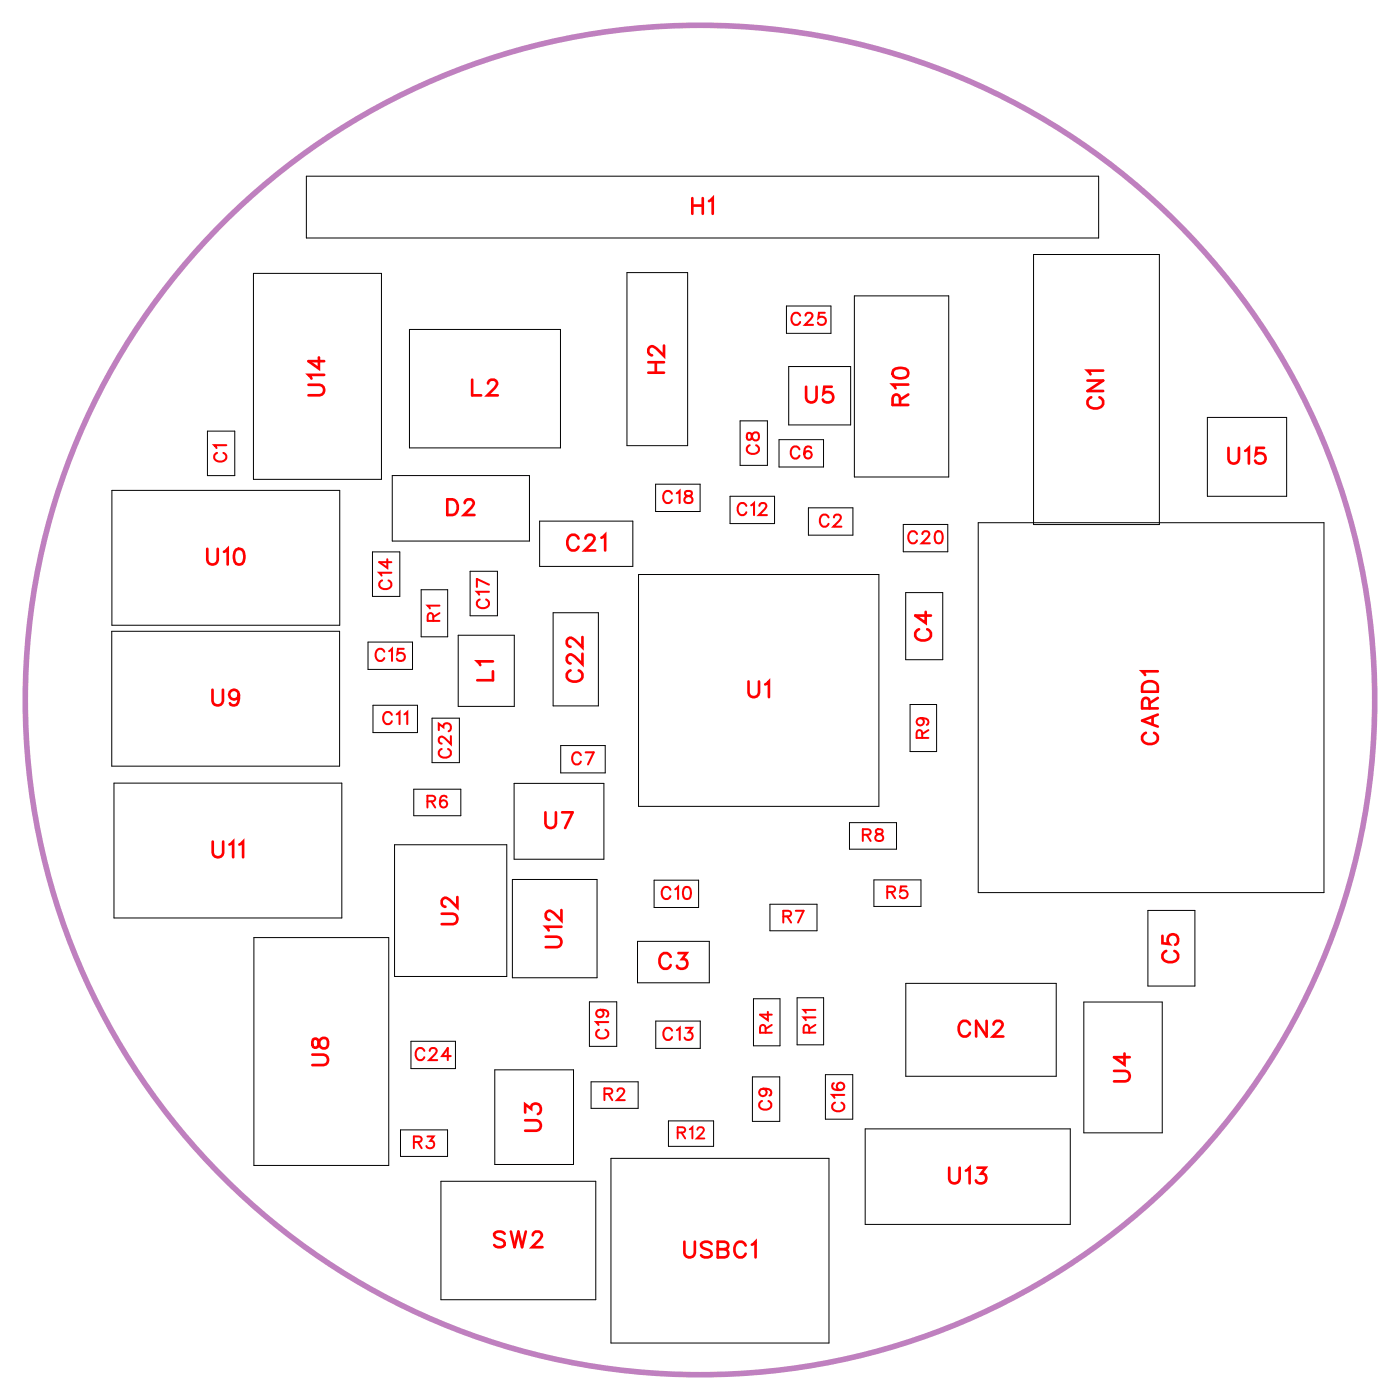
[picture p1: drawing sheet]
<svg xmlns="http://www.w3.org/2000/svg" width="63mm" height="63mm" viewBox="0 0 63 63" stroke-linecap="round" stroke-linejoin="round" font-family="sans-serif">
<circle cx="31.6" cy="31.6" r="30.5" fill="none" stroke="#bf80bf" stroke-width=".25"/>
<g fill="none" stroke="#000" stroke-width=".05">
<path d="M9.4 19.5h1.2v2h-1.2zM11.5 12.4h5.7v9.3h-5.7zM13.8 8h35.9v2.8h-35.9zM18.5 14.9h6.8v5.3h-6.8zM28.3 12.3h2.8v7.8h-2.8zM33.5 19h1.2v2h-1.2zM35.2 19.9h2v1.2h-2zM35.6 13.8h2v1.3h-2zM35.7 16.6h2.8v2.6h-2.8zM38.6 13.4h4.3v8.2h-4.3zM46.7 11.5h5.7v12.2h-5.7zM54.6 18.9h3.6v3.5h-3.6z"/>
<path d="M5.1 28.5h10.3v6.1h-10.3zM5.1 22.2h10.3v6.1h-10.3zM5.2 35.4h10.3v6.1h-10.3zM16.6 29h2v1.3h-2zM16.8 24.9h1.3v2.1h-1.3zM16.9 31.9h2v1.2h-2zM17.7 21.5h6.2v3h-6.2zM17.8 38.2h5.1v5.9h-5.1zM18.7 35.7h2.1v1.2h-2.1zM19 26.7h1.2v2.1h-1.2zM19.5 32.5h1.3v2h-1.3zM20.7 28.7h2.5v3.2h-2.5z"/>
<path d="M21.3 25.8h1.2v2h-1.2zM23.2 39.8h3.8v4.4h-3.8zM23.2 35.4h4.1v3.4h-4.1zM24.4 23.6h4.2v2h-4.2zM25 27.7h2v4.2h-2zM25.3 33.7h2.1v1.2h-2.1zM28.9 26h10.8v10.5h-10.8zM29.6 39.8h2v1.2h-2zM29.6 21.9h2v1.2h-2zM33 22.4h2v1.3h-2zM36.5 23h2.1v1.2h-2.1zM38.4 37.2h2.1v1.2h-2.1z"/>
<path d="M39.5 39.8h2.1v1.2h-2.1zM40.8 23.7h2v1.2h-2zM40.9 26.8h1.7v3h-1.7zM41.1 31.8h1.2v2.2h-1.2zM44.2 23.6h15.6v16.7h-15.6zM11.5 42.4h6.1v10.3h-6.1zM18.1 51.1h2.1v1.2h-2.1zM18.6 47.1h2v1.2h-2zM19.9 53.4h7v5.4h-7zM22.4 48.4h3.5v4.2h-3.5zM26.6 45.3h1.3v2h-1.3zM26.7 48.9h2.1v1.2h-2.1z"/>
<path d="M27.6 52.4h9.9v8.3h-9.9zM28.8 42.6h3.3v1.8h-3.3zM29.6 46.2h2.1v1.2h-2.1zM30.2 50.7h2.1v1.1h-2.1zM34 48.7h1.2v2h-1.2zM34.1 45.1h1.2v2.2h-1.2zM34.8 40.9h2.1v1.2h-2.1zM36 45.1h1.2v2.1h-1.2zM37.3 48.6h1.2v2h-1.2zM39.1 51h9.3v4.3h-9.3zM40.9 44.5h6.8v4.2h-6.8zM49 45.3h3.5v5.9h-3.5z"/>
<path d="M51.9 41.2h2.1v3.4h-2.1z"/>
</g>
<g fill="none" stroke="#f00" stroke-width=".09">
<path d="M33.8 19.6v.3h.1a.23 .23 0 0 1 .1-.3 .23 .23 0 0 1 .3 0v.3a.23 .23 0 0 1-.3 0 .23 .23 0 0 1-.1-.3zM36.2 14.3a.2 .2 0 0 0-.3-.2 .2 .2 0 0 0-.1 .2v.2a.2 .2 0 0 0 .1 .2 .2 .2 0 0 0 .3-.1M36.4 14.3l.1-.2 .2 .1-.3 .5h.4M37.3 14.1h-.3v.3a.19 .19 0 0 1 .3 0 .19 .19 0 0 1 0 .3 .19 .19 0 0 1-.3-.1M9.8 20.5a.2 .2 0 0 0-.1 .2 .2 .2 0 0 0 .2 .2h.1a.2 .2 0 0 0 .2-.2 .2 .2 0 0 0-.1-.2M10.2 20.1h-.5l.1 .2M17.3 26.2a.2 .2 0 0 0-.2 .3 .2 .2 0 0 0 .3 .1h.1a.2 .2 0 0 0 .2-.1 .2 .2 0 0 0-.1-.3M17.4 29.5a.2 .2 0 0 0-.3-.2 .2 .2 0 0 0-.1 .2v.2a.2 .2 0 0 0 .1 .2 .2 .2 0 0 0 .3-.2M17.5 25.3v.4l-.4-.3h.6M17.6 29.4l.1-.1v.6M17.7 25.9h-.6l.1 .1M17.7 32.3a.2 .2 0 0 0-.2-.1 .2 .2 0 0 0-.2 .2v.1a.2 .2 0 0 0 .2 .2 .2 .2 0 0 0 .2-.1"/>
<path d="M17.9 32.3l.2-.1v.5M18.3 29.3h-.3v.3a.19 .19 0 0 1 .3 0 .19 .19 0 0 1-.1 .2 .19 .19 0 0 1-.3 0M18.3 32.3l.1-.1v.5M19.3 36.2h.3v-.2h-.3v.5M19.5 36.2l.2 .3M19.6 28.1v-.3l-.2-.1-.1 .4h.6M19.8 33v-.3l.2 .2a.18 .18 0 0 1 .3-.2 .2 .2 0 0 1 0 .4M19.9 27.4h-.6l.1 .1M19.9 27.7l-.3 .2M20 33.9a.2 .2 0 0 0-.2 .2 .2 .2 0 0 0 .2 .1h.2a.2 .2 0 0 0 .2-.1 .2 .2 0 0 0-.1-.2M20.2 36a.23 .23 0 0 0-.3 .2 .23 .23 0 0 0 .3 .2 .17 .17 0 0 0-.1-.2 .17 .17 0 0 0-.2 .1M20.4 33.3v.3l-.5-.3-.1 .2 .2 .1"/>
<path d="M21.7 27.1a.2 .2 0 0 0-.1 .2 .2 .2 0 0 0 .2 .2h.1a.2 .2 0 0 0 .2-.2 .2 .2 0 0 0-.1-.2M22.1 26.8h-.5l.1 .1M22.1 26.4l-.5-.2v.3M26.3 34.1a.2 .2 0 0 0-.3-.1 .2 .2 0 0 0-.1 .2v.1a.2 .2 0 0 0 .1 .3 .2 .2 0 0 0 .3-.2M26.5 34h.3l-.2 .6M30.4 22.3a.2 .2 0 0 0-.3-.1 .2 .2 0 0 0-.1 .2v.1a.2 .2 0 0 0 .1 .2 .2 .2 0 0 0 .3-.1M30.6 22.3l.1-.1v.5M31 22.2v.2a.23 .23 0 0 1 .2 0 .23 .23 0 0 1 .1 .3h-.3a.23 .23 0 0 1 0-.3 .23 .23 0 0 1 .3 0v-.2zM33.7 22.9a.2 .2 0 0 0-.2-.2 .2 .2 0 0 0-.2 .2v.2a.2 .2 0 0 0 .2 .2 .2 .2 0 0 0 .2-.1M33.9 20.1a.2 .2 0 0 0-.1 .3 .2 .2 0 0 0 .2 .1h.1a.2 .2 0 0 0 .2-.1 .2 .2 0 0 0-.1-.3M34 22.8l.1-.1v.6M34.3 22.9l.1-.2 .2 .1-.3 .5h.4"/>
<path d="M36.1 20.3a.2 .2 0 0 0-.2-.1 .2 .2 0 0 0-.2 .2v.1a.2 .2 0 0 0 .2 .2 .2 .2 0 0 0 .2-.1M36.7 20.3l-.1-.1a.25 .25 0 0 0-.2 .2 .25 .25 0 0 0 .2 .3 .17 .17 0 0 0 0-.3 .17 .17 0 0 0-.2 .1M37.5 23.4a.2 .2 0 0 0-.3-.1 .2 .2 0 0 0-.1 .2v.1a.2 .2 0 0 0 .1 .2 .2 .2 0 0 0 .3-.1M37.7 23.4l.1-.1 .2 .1-.3 .4h.3M39 37.7h.3v-.2h-.3v.5M39.2 37.7l.2 .3M39.6 37.5v.2l.3 .1a.18 .18 0 0 1-.2 .2 .18 .18 0 0 1-.1-.2l.3-.2v-.1zM41.5 24.1a.2 .2 0 0 0-.3-.1 .2 .2 0 0 0-.1 .2v.2a.2 .2 0 0 0 .1 .2 .2 .2 0 0 0 .3-.2M41.6 32.5a.17 .17 0 0 1 .2 .2 .17 .17 0 0 1-.3 .1 .17 .17 0 0 1 0-.3h.4v.3M41.7 33.4v-.3l-.2-.1-.1 .4h.6M41.7 24.1l.1-.1 .2 .1-.3 .5h.3M42 33l-.3 .2"/>
<path d="M42.3 24a.25 .25 0 0 1 .3 .3 .25 .25 0 0 1-.3 .2v-.2zM18.7 51.6h.3v-.2h-.3v.5M18.9 51.6l.2 .3M19.2 47.5a.2 .2 0 0 0-.2-.1 .2 .2 0 0 0-.2 .2v.1a.2 .2 0 0 0 .2 .2 .2 .2 0 0 0 .2-.1M19.3 51.4h.3l-.2 .2a.18 .18 0 0 1 .2 .3 .18 .18 0 0 1-.3-.1M19.4 47.5l.1-.1 .2 .1-.3 .4h.4M20.4 47.7h-.4l.2-.3v.5M27.1 46.5a.2 .2 0 0 0-.2 .3 .2 .2 0 0 0 .3 .1h.1a.2 .2 0 0 0 .2-.1 .2 .2 0 0 0-.1-.3M27.1 45.6a.18 .18 0 0 1 .2 .3 .17 .17 0 0 1-.3 0 .17 .17 0 0 1 0-.2h.5l-.1 .3M27.3 49.5l.3-.1 .1-.2h-.4v.5M27.5 46.2h-.6l.2 .1M27.5 49.5l.2 .2"/>
<path d="M27.9 49.3l.1-.1 .2 .1-.3 .4h.3M30.3 40.2a.2 .2 0 0 0-.2-.1 .2 .2 0 0 0-.2 .2v.1a.2 .2 0 0 0 .2 .2 .2 .2 0 0 0 .2-.1M30.4 46.6a.2 .2 0 0 0-.3-.1 .2 .2 0 0 0-.1 .2v.1a.2 .2 0 0 0 .1 .2 .2 .2 0 0 0 .3-.1M30.5 40.2l.2-.1v.5M30.6 46.6l.1-.1v.5M30.9 40.1a.25 .25 0 0 1 .3 .3 .25 .25 0 0 1-.3 .2v-.2zM31 46.5h.3l-.2 .2a.18 .18 0 0 1 .2 .3 .21 .21 0 0 1-.4-.1M34.4 49.8a.2 .2 0 0 0-.1 .2 .2 .2 0 0 0 .2 .2h.2a.2 .2 0 0 0 .2-.2 .2 .2 0 0 0-.2-.2M34.5 49.2a.17 .17 0 0 1 .1 .2 .17 .17 0 0 1-.2 .1 .17 .17 0 0 1 0-.3l.4 .1v.2M34.6 46.7v-.3h-.2v.3h.5M34.7 45.7v.4l-.3-.2h.5M34.9 46.3l-.3 .2"/>
<path d="M35.4 41.4h.3v-.2h-.3v.5M35.6 41.4l.2 .3M36 41.2h.3l-.2 .5M36.6 46.7v-.3h-.2l-.1 .3h.6M36.9 46h-.6l.1 .1M36.9 45.7h-.6l.1 .1M36.9 46.3l-.3 .2M37.7 49h-.1a.25 .25 0 0 0 .3 .3 .25 .25 0 0 0 .2-.3 .17 .17 0 0 0-.2 0 .17 .17 0 0 0 .1 .3M37.7 49.8a.2 .2 0 0 0-.1 .3 .2 .2 0 0 0 .2 .1h.2a.2 .2 0 0 0 .2-.1 .2 .2 0 0 0-.2-.3M38.2 49.5h-.6l.1 .1M40.1 40.3h.3v-.2h-.3v.5M40.3 40.3l.2 .3"/>
<path d="M41 40.1h-.3v.2a.19 .19 0 0 1 .3 0 .19 .19 0 0 1-.1 .3 .19 .19 0 0 1-.2-.1"/>
</g>
<g fill="none" stroke="#f00" stroke-width=".12">
<path d="M13.9 17.4h.6l.2 .2-.1 .2-.7 .1M14.4 16.2v.5l-.5-.4h.8M14.7 16.9h-.8l.2 .2M21.3 17.2v.7h.4M22.1 17.3l.1-.1h.1l.2 .1-.1 .2-.4 .4h.5M29.3 16.8h.7M29.3 16.4h.7M29.6 16.4v.4M30 15.6v.5l-.3-.3-.3-.1-.1 .1v.1l.2 .2M31.3 9v.7M31.3 9.3h.5M31.8 9v.7"/>
<path d="M32 9.1l.2-.1v.7M36.4 17.5v.5l.2 .2 .3-.1v-.6M37.6 17.5h-.3l-.1 .3a.25 .25 0 0 1 .4 0 .25 .25 0 0 1 0 .4 .25 .25 0 0 1-.4-.1M40.4 16.7l.3-.1a.3 .3 0 0 1 .4 .3 .38 .38 0 0 1-.4 .2 .38 .38 0 0 1-.4-.3zM40.7 18.3v-.4l-.2-.1-.2 .2v.3h.8M41.1 17.4h-.8l.2 .2M41.1 17.8l-.4 .3M49.2 17.2h.7l-.7 .5h.7M49.3 18a.26 .26 0 0 0-.1 .3 .26 .26 0 0 0 .2 .2h.2a.26 .26 0 0 0 .3-.2 .26 .26 0 0 0-.2-.3M49.9 16.8h-.7l.1 .1M9.4 24.8v.5l.2 .2 .2-.1v-.6M9.6 31.2v.5l.2 .2 .2-.1 .1-.6"/>
<path d="M9.6 38v.6l.2 .2 .3-.1v-.7M10.1 24.9l.2-.1v.7M10.4 38.2l.1-.2v.8M10.7 24.8h.1a.37 .37 0 0 1 .2 .4 .37 .37 0 0 1-.2 .3 .45 .45 0 0 1-.1-.7zM10.8 31.4a.22 .22 0 0 1-.3 .2 .22 .22 0 0 1-.1-.3 .22 .22 0 0 1 .4 0v.1a.34 .34 0 0 1-.3 .5l-.1-.1M10.8 38.2l.2-.2v.8M20.2 22.6h.3a.38 .38 0 0 1 .2 .3 .38 .38 0 0 1-.2 .4h-.3zM21 22.7l.1-.1h.2l.1 .1-.1 .2-.3 .4h.4M22.3 29.9h-.7l.1 .2M22.3 30.3v.4h-.7M24.7 36.7v.5l.2 .2 .2-.1v-.6M25.4 36.7h.5l-.4 .7"/>
<path d="M25.8 30.3a.26 .26 0 0 0-.2 .3 .26 .26 0 0 0 .3 .2h.2a.26 .26 0 0 0 .2-.2 .26 .26 0 0 0-.1-.3M26.2 24.3a.26 .26 0 0 0-.3-.1 .26 .26 0 0 0-.3 .2v.2a.26 .26 0 0 0 .3 .3 .26 .26 0 0 0 .3-.2M26.3 29.6v.4l-.3-.3-.2-.1-.2 .1v.2l.2 .1M26.3 28.8v.5l-.3-.4-.2-.1-.2 .2v.1l.2 .1M26.5 24.3l.1-.1h.1l.2 .1-.1 .2-.4 .4h.5M27.2 24.3l.2-.1v.7M33.8 30.8v.5l.2 .2 .3-.1v-.6M34.6 30.9l.2-.1v.7M41.5 28.4a.26 .26 0 0 0-.1 .3 .26 .26 0 0 0 .2 .3h.2a.26 .26 0 0 0 .3-.3 .26 .26 0 0 0-.2-.3M41.8 27.7v.5l-.4-.4h.7M51.7 30.9a.39 .39 0 0 1 .6 .1v.3h-.7zM51.8 33.1a.26 .26 0 0 0-.2 .3 .26 .26 0 0 0 .3 .2h.2a.26 .26 0 0 0 .2-.2 .26 .26 0 0 0-.1-.3"/>
<path d="M52 32l-.1-.4h-.2l-.1 .4h.7M52.1 32.4v.3M52.3 30.3h-.7l.2 .2M52.3 32.3l-.7 .3 .7 .2M52.3 31.5l-.3 .3M55.5 20.2v.6l.2 .2 .3-.1v-.7M56.3 20.4l.2-.2v.8M57.1 20.2h-.3v.4a.25 .25 0 0 1 .3-.1 .25 .25 0 0 1 0 .4 .25 .25 0 0 1-.4-.1M14.1 47.7h.5l.2 .2-.1 .2h-.6M14.2 47v.3l.1 .1 .3-.5a.24 .24 0 0 1 .2 .3 .24 .24 0 0 1-.2 .2l-.1-.1-.1-.3zM20 41.3h.5l.2 .2-.1 .2-.6 .1M20.7 40.5v.5l-.4-.3-.2-.1-.1 .1v.2l.1 .1"/>
<path d="M22.8 55.8l-.2-.1-.3 .1 .1 .1 .4 .3v.1l-.2 .1-.3-.1M23.1 55.7l.2 .7 .1-.7 .2 .7 .2-.7M23.7 50.6h.5l.2 .2-.1 .3h-.6M23.7 50.3v-.4l.3 .2a.24 .24 0 0 1 .4-.2 .25 .25 0 0 1-.1 .5M24.1 55.8l.1-.1h.2l.1 .1-.1 .2-.3 .4h.4M24.7 42.3h.5l.2 .2-.1 .3h-.6M25.4 41.9h-.7l.1 .2M25.4 41.1v.5l-.4-.3-.2-.1-.1 .1v.1l.1 .2M30.3 43.3a.26 .26 0 0 0-.3-.2 .26 .26 0 0 0-.2 .3v.1a.26 .26 0 0 0 .2 .3 .26 .26 0 0 0 .3-.2M30.7 43.1h.3l-.2 .3a.24 .24 0 0 1 .2 .3 .24 .24 0 0 1-.4 0M30.9 56.1v.5l.2 .2 .3-.1v-.6M32.2 56.2l-.2-.1-.3 .1 .1 .2 .4 .2v.1l-.2 .1-.3-.1"/>
<path d="M32.4 56.5h.5v.2l-.1 .1h-.4v-.7l.5 .1v.2l-.1 .1M33.7 56.3a.26 .26 0 0 0-.3-.2 .26 .26 0 0 0-.2 .3v.2a.26 .26 0 0 0 .2 .2 .26 .26 0 0 0 .3-.1M34 56.3l.2-.2v.7M42.9 52.8v.5l.2 .2 .2-.1 .1-.6M43.7 52.9l.1-.1v.7M43.8 46.3a.26 .26 0 0 0-.3-.2 .26 .26 0 0 0-.2 .3v.2a.26 .26 0 0 0 .2 .3 .26 .26 0 0 0 .3-.2M44.2 52.8h.4l-.3 .3a.24 .24 0 0 1 .2 .3 .24 .24 0 0 1-.4 0M44.6 46.1v.8l-.5-.8v.8M44.9 46.3l.1-.2h.2l.1 .2-.1 .2-.3 .4h.5M50.4 48.4h.5l.2 .2-.1 .2-.6 .1M50.8 47.6v.5l-.4-.3h.7M52.5 42.3v.3l.4 .1a.25 .25 0 0 1-.1-.4 .25 .25 0 0 1 .4 0 .25 .25 0 0 1-.1 .4"/>
<path d="M52.7 43a.26 .26 0 0 0-.2 .3 .26 .26 0 0 0 .3 .2h.2a.26 .26 0 0 0 .3-.2 .26 .26 0 0 0-.2-.3"/>
</g>
<path d="M30.6 51.2h.3l.1-.2h-.4v.5M30.8 51.2l.2 .3M31.2 51h.1v.5M31.5 51.1l.2-.1 .1 .1-.3 .4h.3" fill="none" stroke="#f00" stroke-width=".08"/>
<g font-size="1.2" fill="#fff">
<text x="31.2" y="10">H1</text>
<text x="15" y="17.9" transform="rotate(-90 15 17.9)">U14</text>
<text x="30.3" y="16.9" transform="rotate(-90 30.3 16.9)">H2</text>
<text x="20.2" y="23.6">D2</text>
<text x="21.3" y="18.2">L2</text>
<text x="36.4" y="18.5">U5</text>
<text x="41.4" y="18.4" transform="rotate(-90 41.4 18.4)">R10</text>
<text x="50.2" y="18.5" transform="rotate(-90 50.2 18.5)">CN1</text>
<text x="55.5" y="21.3">U15</text>
<text x="9.3" y="25.8">U10</text>
<text x="25.6" y="25.2">C21</text>
<text x="42.4" y="29" transform="rotate(-90 42.4 29)">C4</text>
<text x="9.5" y="32.2">U9</text>
<text x="22.6" y="30.8" transform="rotate(-90 22.6 30.8)">L1</text>
<text x="26.6" y="30.9" transform="rotate(-90 26.6 30.9)">C22</text>
<text x="33.8" y="31.8">U1</text>
<text x="52.6" y="33.7" transform="rotate(-90 52.6 33.7)">CARD1</text>
<text x="9.6" y="39">U11</text>
<text x="21" y="41.8" transform="rotate(-90 21 41.8)">U2</text>
<text x="24.6" y="37.7">U7</text>
<text x="25.7" y="42.9" transform="rotate(-90 25.7 42.9)">U12</text>
<text x="29.7" y="44.1">C3</text>
<text x="43.3" y="47.2">CN2</text>
<text x="53.6" y="43.6" transform="rotate(-90 53.6 43.6)">C5</text>
<text x="15.1" y="48.2" transform="rotate(-90 15.1 48.2)">U8</text>
<text x="24.7" y="51.2" transform="rotate(-90 24.7 51.2)">U3</text>
<text x="42.8" y="53.8">U13</text>
<text x="51.4" y="48.9" transform="rotate(-90 51.4 48.9)">U4</text>
<text x="22.3" y="56.7">SW2</text>
<text x="30.9" y="57.1">USBC1</text>
</g>
<g font-size=".9" fill="#fff">
<text x="35.7" y="14.9">C25</text>
<text x="10.5" y="20.9" transform="rotate(-90 10.5 20.9)">C1</text>
<text x="29.9" y="23">C18</text>
<text x="33.3" y="23.5">C12</text>
<text x="34.5" y="20.6" transform="rotate(-90 34.5 20.6)">C8</text>
<text x="35.7" y="21">C6</text>
<text x="17.9" y="26.7" transform="rotate(-90 17.9 26.7)">C14</text>
<text x="20.1" y="28.1" transform="rotate(-90 20.1 28.1)">R1</text>
<text x="22.3" y="27.5" transform="rotate(-90 22.3 27.5)">C17</text>
<text x="37" y="24">C2</text>
<text x="41" y="24.8">C20</text>
<text x="16.9" y="30.1">C15</text>
<text x="17.3" y="33">C11</text>
<text x="20.6" y="34.3" transform="rotate(-90 20.6 34.3)">C23</text>
<text x="25.8" y="34.8">C7</text>
<text x="42.2" y="33.4" transform="rotate(-90 42.2 33.4)">R9</text>
<text x="19.3" y="36.7">R6</text>
<text x="29.9" y="40.9">C10</text>
<text x="35.4" y="41.9">R7</text>
<text x="39" y="38.2">R8</text>
<text x="40.1" y="40.8">R5</text>
<text x="27.7" y="47" transform="rotate(-90 27.7 47)">C19</text>
<text x="29.9" y="47.2">C13</text>
<text x="35.1" y="46.7" transform="rotate(-90 35.1 46.7)">R4</text>
<text x="37.1" y="46.7" transform="rotate(-90 37.1 46.7)">R11</text>
<text x="18.7" y="52.1">R3</text>
<text x="18.7" y="48.2">C24</text>
<text x="27.3" y="49.9">R2</text>
<text x="30.6" y="51.7">R12</text>
<text x="35.1" y="50.2" transform="rotate(-90 35.1 50.2)">C9</text>
<text x="38.4" y="50.3" transform="rotate(-90 38.4 50.3)">C16</text>
</g>
</svg>
